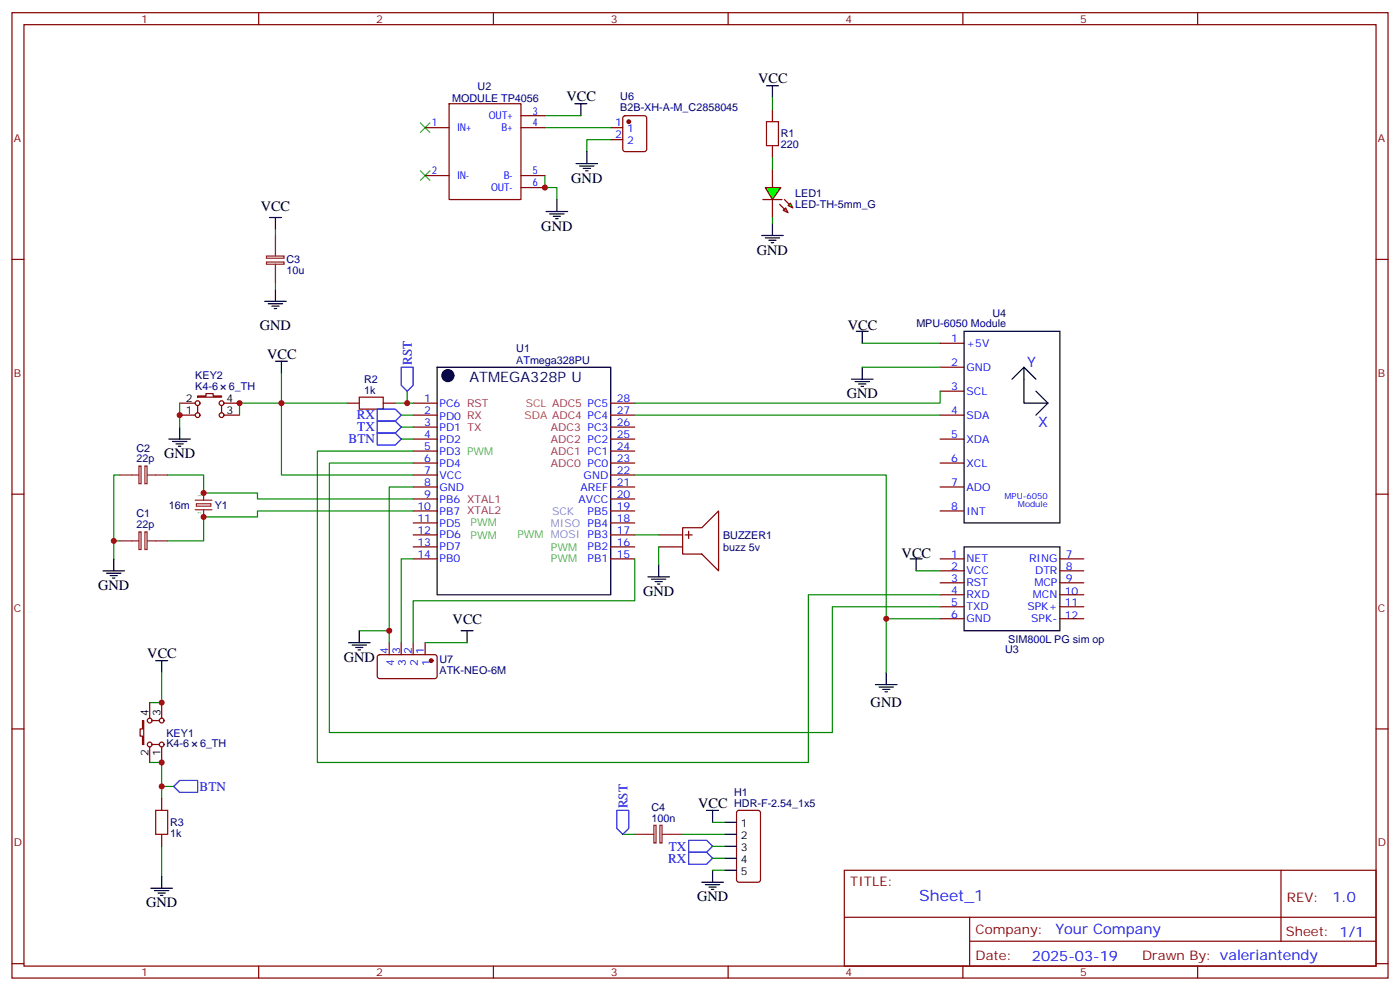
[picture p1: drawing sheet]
<svg xmlns="http://www.w3.org/2000/svg" width="412mm" height="292mm" viewBox="0 0 412 292" stroke-linecap="round" stroke-linejoin="round" font-family="sans-serif">
<g fill="none" stroke="#870000" stroke-width=".35">
<path d="M3.5 3.7h405.4v284.4h-405.4zM7.1 7.3h398.2v277.3h-398.2zM76.2 3.7v3.6M145.3 3.7v3.6M214.5 3.7v3.6M283.6 3.7v3.6M352.8 3.7v3.6M3.5 76.4h3.6M405.3 76.4h3.6M121.7 118.7h7.1M179.9 118.7h7.1M121.7 122.3h7.1"/>
<path d="M121.7 125.8h7.1M121.7 129.3h7.1M121.7 132.9h7.1M121.7 136.4h7.1M121.7 139.9h7.1M179.9 122.3h7.1M179.9 125.8h7.1M179.9 129.3h7.1M179.9 132.9h7.1M179.9 136.4h7.1M179.9 139.9h7.1M3.5 145.6h3.6"/>
<path d="M121.7 143.4h7.1M121.7 147h7.1M121.7 150.5h7.1M121.7 154h7.1M121.7 157.6h7.1M179.9 143.4h7.1M179.9 147h7.1M179.9 150.5h7.1M179.9 154h7.1M179.9 157.6h7.1M405.3 145.6h3.6M121.7 161.1h7.1"/>
<path d="M121.7 164.6h7.1M179.9 161.1h7.1M179.9 164.6h7.1M3.5 214.7h3.6M405.3 214.7h3.6M248.7 256.3h156.6v28.3h-156.6zM377.3 256.4v20.8M248.7 270.2h156.5M285.6 277.2h119.6M285.6 270.2v14.1M3.5 283.8h3.6M76.2 284.6v3.5"/>
<path d="M145.3 284.6v3.5M214.5 284.6v3.5M283.6 284.6v3.5M352.8 284.6v3.5M405.3 283.8h3.6"/>
</g>
<path d="M128.8 108.2h51.1v67h-51.1z" fill="none" stroke="#000" stroke-width=".35"/>
<circle cx="131.9" cy="110.6" r="1.76" fill="#000" stroke="#000" stroke-width=".35"/>
<path d="M57.5 150.1h4.9M57.5 147.3h4.9M57.9 148.4h4.2v.7h-4.2zM60 145.2v2.1M60 150.1v2.2" fill="none" stroke="#8c2424" stroke-width=".35"/>
<g fill="#8c2424">
<circle cx="60" cy="152.3" r=".18"/>
<circle cx="60" cy="145.2" r=".18"/>
</g>
<g fill="none" stroke="#8c2424" stroke-width=".35">
<path d="M78.5 75.4h5.2v.7h-5.2zM78.5 77.2h5.2v.6h-5.2zM81.1 69.4v6M81.1 77.8v5.7M35.3 139.9h5.6M40.9 137.3h.7v5.2h-.7zM42.7 137.3h.6v5.2h-.6zM43.4 139.9h6M35.3 159.3h5.6M40.9 156.7h.7v5.2h-.7zM42.7 156.7h.6v5.2h-.6zM43.4 159.3h6"/>
<path d="M187 245.7h5.6M192.6 243.1h.7v5.2h-.7zM194.4 243.1h.6v5.2h-.6zM195.1 245.7h6"/>
</g>
<g fill="none" stroke="#000" stroke-width=".35">
<path d="M169.3 30.6h3.6M171.1 30.6v3.5M225.8 25.3h3.5M227.5 25.3v3.5M164 58.8v3.5M169.7 48.2h6.3M170.7 48.9h4.3M171.8 49.6h2.1M172.5 50.3h.7M172.9 44.7v3.5M79.4 64.1h3.5M81.1 64.1v3.5"/>
<path d="M160.9 62.3h6.3M161.9 63h4.3M163 63.7h2.1M163.7 64.4h.7M78 88.8h6.3M79 89.5h4.3M80.1 90.2h2.1M80.8 90.9h.7M81.1 85.2v3.6M252.2 97.6h3.6M254 97.6v3.5M284 97.6h28.2v56.4h-28.2z"/>
<path d="M81.1 106.4h3.6M82.9 106.4v3.5M250.8 111.7h6.4M251.9 112.4h4.2M252.9 113.1h2.2M253.6 113.8h.8M254 108.2v3.5M298.1 111.7l3.5-3.5v10.5h7.1M301.6 108.2l3.6 3.5M305.2 115.2l3.5 3.5M308.7 118.7l-3.5 3.6M49.7 129.3h6.4"/>
<path d="M50.8 130h4.2M51.9 130.7h2.1M52.6 131.4h.7M52.9 125.8v3.5M30.3 168.1h6.4M31.4 168.8h4.2M32.5 169.5h2.1M33.2 170.3h.7M33.5 164.6v3.5M190.9 169.9h6.3M191.9 170.6h4.2M193 171.3h2.1"/>
<path d="M193.7 172h.7M194 166.4v3.5M268.1 164.6h3.5M269.9 164.6v3.5M284 161.1h28.2v24.7h-28.2zM102.7 189.3h6.3M103.7 190h4.2M104.8 190.7h2.1M105.5 191.4h.7M105.8 185.8v3.5M135.8 185.8h3.5M137.6 185.8v3.5"/>
<path d="M261.1 198.1v3.5M257.9 201.6h6.3M258.9 202.4h4.3M260 203.1h2.1M260.7 203.8h.7M208.1 238.7h3.6M209.9 238.7v3.5M206.7 259.9h6.4M209.9 256.3v3.6M213.4 242.2h3.6M213.4 245.7h3.6M213.4 249.3h3.6"/>
<path d="M213.4 252.8h3.6M213.4 256.3h3.6M207.8 260.6h4.2M208.8 261.3h2.2M209.5 262h.8"/>
</g>
<g fill="none" stroke="#008700" stroke-width=".35">
<path d="M160.5 37.6h19.4M160.5 34.1h10.6M227.5 28.8v3.5M160.5 51.7v3.5h3.5v3.6M179.9 41.1h-7v3.6M81.1 67.6v1.8M81.1 83.5v1.7M52.9 118.7v7.1M116.4 118.7h5.3M119.9 115.2v3.5M254 101.1h22.9M254 108.2h22.9"/>
<path d="M276.9 115.2v3.5h-89.9M35.3 139.9h-1.8v24.7M49.4 139.9h10.6v5.3h15.8v1.8h45.9M118.2 122.3h3.5M118.2 125.8h3.5M121.7 132.9h-28.2v91.7h144.6v-49.4h38.8M121.7 136.4h-24.7v79.4h148.2v-37.1h31.7M187 139.9h74.1v42.3M187 122.3h89.9M33.5 159.3h1.8M121.7 150.5h-45.9v1.8h-15.8v7h-10.6M121.7 143.4h-7v42.4"/>
<path d="M187 157.6h7M121.7 164.6h-3.5v24.7M187 164.6v12.4h-65.3v12.3M194 161.1v5.3M269.9 168.1h7M105.8 185.8h8.9v3.5M125.2 189.3h12.4M276.9 182.2h-15.8v15.9M183.4 245.7h3.6M201.1 245.7h12.3M209.9 242.2h3.5M209.9 256.3h3.5"/>
<path d="M209.9 249.3h3.5M209.9 252.8h3.5"/>
</g>
<path d="M225.8 35.8h3.5v7.1h-3.5zM105.8 117h7.1v3.5h-7.1z" fill="none" stroke="#a10000" stroke-width=".35"/>
<g fill="none" stroke="#870000" stroke-width=".35">
<path d="M125.2 37.6h7.1M132.3 30.6h21.2v28.2h-21.2zM153.5 37.6h7M153.5 34.1h7M179.9 37.6h3.5M183.7 34.3l.4-.2h5.7l.6 .4 .1 9.5-.5 .6-5.9 .1-.6-.5-.1-9.4zM227.5 32.3v3.5M125.2 51.7h7.1M153.5 51.7h7M153.5 55.2h7M179.9 41.1h3.5M227.5 42.9v3.5"/>
<path d="M227.5 50v5.2M227.5 58.8v5.3M52.9 118.7h4.6M58.2 116.6h2.5v-.7h2.1v.7h2.5v.4h-7.1zM58.2 119.5v2.1M65.3 119.5v2.1M66 118.7h4.6M102.3 118.7h3.5M112.9 118.7h3.5M276.9 101.1h7.1M276.9 108.2h7.1M276.9 115.2h7.1"/>
<path d="M52.9 122.3h4.6M66 122.3h4.6M276.9 122.3h7.1M276.9 129.3h7.1M276.9 136.4h7.1M194 157.6h7.1M201.1 155.4h5.6l5-4.9v17.6l-5-4.9h-5.6zM201.8 157.6h2.1M202.8 156.5v2.1M276.9 143.4h7.1M276.9 150.5h7.1M194 161.1h7.1"/>
<path d="M276.9 164.6h7.1M276.9 168.1h7.1M276.9 171.7h7.1M276.9 175.2h7.1M276.9 178.7h7.1M312.2 164.6h7.1M312.2 168.1h7.1M312.2 171.7h7.1M312.2 175.2h7.1M312.2 178.7h7.1M111.4 193l.4-.2 16.5 .1 .5 .6-.1 6-.6 .4-16.5-.1-.5-.6v-5.7zM114.7 189.3v3.5"/>
<path d="M118.2 189.3v3.5M121.7 189.3v3.5M125.2 189.3v3.5M276.9 182.2h7.1M312.2 182.2h7.1M217.2 238.9l.5-.2h5.6l.7 .4v20.1l-.4 .6-5.9 .1-.7-.5v-20z"/>
<circle cx="58.2" cy="118.7" r=".71"/>
<circle cx="65.3" cy="118.7" r=".71"/>
<circle cx="58.2" cy="122.3" r=".71"/>
<circle cx="65.3" cy="122.3" r=".71"/>
</g>
<path d="M118.2 108.2h3.5v5.3l-1.8 1.7-1.7-1.7zM111.1 120.5h5.3l1.8 1.8-1.8 1.7h-5.3zM111.1 124h5.3l1.8 1.8-1.8 1.8h-5.3zM181.7 238.7h3.5v5.3l-1.8 1.7-1.7-1.7zM202.8 247.5h5.3l1.8 1.8-1.8 1.7h-5.3zM202.8 251h5.3l1.8 1.8-1.8 1.8h-5.3z" fill="none" stroke="#00f" stroke-width=".35"/>
<g fill="#870000" stroke="#870000" stroke-width=".35">
<circle cx="185.2" cy="35.8" r=".53"/>
<circle cx="127" cy="194.6" r=".53"/>
</g>
<path d="M123.8 36.2l2.8 2.8M126.6 36.2l-2.8 2.8M123.8 50.3l2.8 2.8M126.6 50.3l-2.8 2.8" fill="none" stroke="#3c3" stroke-width=".35"/>
<g fill="#0f0" stroke="#870000" stroke-width=".35">
<path d="M230.7 61.9l.7-.7 .7 1.5z"/>
<path d="M232.1 60.5l.7-.7 .7 1.4z"/>
</g>
<g fill="#870000" stroke="#870000" stroke-width=".35">
<path d="M229.7 60.2l1.4 1.4z"/>
<path d="M231.1 58.8l1.4 1.4z"/>
</g>
<path d="M224.7 58.8h5.7z" fill="#f00" stroke="#870000" stroke-width=".35"/>
<path d="M225.4 55.2h4.6l-2.5 3.6z" fill="#0f0" stroke="#870000" stroke-width=".35"/>
<path d="M227.5 46.4v3.6M227.5 64.1v1.7M82.9 109.9v8.8h19.4M70.6 122.3v-3.6h12.3v21.2h38.8M118.2 129.3h3.5M47.6 198.1v8.8h-3.5M44.1 224.6h3.5v10.6M47.6 231.6h3.6M47.6 249.3v8.8" fill="none" stroke="#008700" stroke-width=".35"/>
<path d="M224.4 69.4h6.3M225.4 70.1h4.3M226.5 70.8h2.1M227.2 71.5h.7M227.5 65.8v3.6M45.9 194.6h3.5M47.6 194.6v3.5M47.6 258.1v3.5M44.4 261.6h6.4M45.5 262.3h4.2M46.6 263h2.1M47.3 263.7h.7" fill="none" stroke="#000" stroke-width=".35"/>
<path d="M111.1 127.6h5.3l1.8 1.7-1.8 1.8h-5.3zM51.2 231.6l1.7-1.7h5.3v3.5h-5.3z" fill="none" stroke="#00f" stroke-width=".35"/>
<path d="M45.9 238.7h3.5v7h-3.5z" fill="none" stroke="#a10000" stroke-width=".35"/>
<g fill="none" stroke="#870000" stroke-width=".35">
<path d="M42 212.2h.3v7.1h-.3v-2.5h-.7v-2.1h.7zM44.1 206.9v4.6M44.1 220v4.6M44.8 212.2h2.1M44.8 219.3h2.1M47.6 206.9v4.6M47.6 220v4.6M47.6 235.2v3.5M47.6 245.7v3.6"/>
<circle cx="44.1" cy="219.3" r=".71"/>
<circle cx="44.1" cy="212.2" r=".71"/>
<circle cx="47.6" cy="219.3" r=".71"/>
<circle cx="47.6" cy="212.2" r=".71"/>
</g>
<g fill="#c00">
<circle cx="52.9" cy="122.3" r=".88"/>
<circle cx="119.9" cy="118.7" r=".88"/>
<circle cx="160.5" cy="55.2" r=".88"/>
<circle cx="60" cy="152.3" r=".88"/>
<circle cx="60" cy="145.2" r=".88"/>
<circle cx="33.5" cy="159.3" r=".88"/>
<circle cx="114.7" cy="185.8" r=".88"/>
<circle cx="261.1" cy="182.2" r=".88"/>
<circle cx="82.9" cy="118.7" r=".88"/>
<circle cx="70.6" cy="118.7" r=".88"/>
<circle cx="47.6" cy="224.6" r=".88"/>
<circle cx="47.6" cy="206.9" r=".88"/>
<circle cx="47.6" cy="231.6" r=".88"/>
</g>
<text font-size="4.6" fill="#00f" x="270.8" y="265.4">Sheet_1</text>
<g font-size="4.2">
<text x="166.9" y="29.8">VCC</text>
<text x="223.3" y="24.6">VCC</text>
<text x="168.3" y="53.8">GND</text>
<text x="76.8" y="62">VCC</text>
<text x="159.5" y="67.9">GND</text>
<text x="223" y="75">GND</text>
<text x="76.6" y="97.2">GND</text>
<text x="249.7" y="97.2">VCC</text>
<text x="78.7" y="105.7">VCC</text>
<text x="249.4" y="117.3">GND</text>
<text x="48.3" y="135">GND</text>
<text x="265.6" y="164.3">VCC</text>
<text x="28.9" y="173.8">GND</text>
<text x="189.4" y="175.5">GND</text>
<text x="133.3" y="183.7">VCC</text>
<text x="43.4" y="193.9">VCC</text>
<text x="101.2" y="194.9">GND</text>
<text x="256.5" y="208.4">GND</text>
<text x="205.7" y="238">VCC</text>
<text x="43" y="267.3">GND</text>
<text x="205.3" y="265.5">GND</text>
</g>
<text font-size="4.2" fill="#006" x="138.3" y="112.5">ATMEGA328P U</text>
<g font-size="4.2" fill="#00f">
<text x="302.5" y="108.2">Y</text>
<text x="305.8" y="125.8">X</text>
<text x="392.5" y="265.6">1.0</text>
<text x="310.9" y="275.2">Your Company</text>
<text x="304" y="283">2025-03-19</text>
</g>
<g font-size="3.9" fill="#00f">
<text x="121.3" y="107.6" transform="rotate(-90 121.3 107.6)">RST</text>
<text x="105.1" y="123.5">RX</text>
<text x="102.7" y="130.6">BTN</text>
<text x="105.3" y="127">TX</text>
<text x="58.8" y="233">BTN</text>
<text x="184.8" y="238.1" transform="rotate(-90 184.8 238.1)">RST</text>
<text x="197" y="250.5">TX</text>
<text x="196.8" y="254">RX</text>
</g>
<g font-size="3.9" fill="#800">
<text x="250.5" y="260.9">TITLE:</text>
<text x="379.1" y="265.6">REV:</text>
<text x="287.4" y="275.1">Company:</text>
<text x="378.7" y="275.7">Sheet: 1/1</text>
<text x="287.4" y="282.8">Date:</text>
<text x="336.4" y="282.9">Drawn By: valeriantendy</text>
</g>
<g font-size="3.2" fill="#800">
<text x="41.6" y="6.7">1</text>
<text x="110.8" y="6.7">2</text>
<text x="179.9" y="6.7">3</text>
<text x="249.1" y="6.7">4</text>
<text x="318.2" y="6.7">5</text>
<text x="4.1" y="41.8">A</text>
<text x="405.9" y="41.8">A</text>
<text x="4.1" y="111">B</text>
<text x="405.9" y="111">B</text>
<text x="4.1" y="180.1">C</text>
<text x="405.9" y="180.1">C</text>
<text x="4.1" y="249.3">D</text>
<text x="405.9" y="249.3">D</text>
<text x="41.6" y="287.5">1</text>
<text x="110.8" y="287.5">2</text>
<text x="179.9" y="287.5">3</text>
<text x="249.1" y="287.5">4</text>
<text x="318.2" y="287.5">5</text>
</g>
<g font-size="3.2" fill="#000080">
<text x="133.2" y="29.9">MODULE TP4056</text>
<text x="140.7" y="26.5">U2</text>
<text x="182.7" y="29.6">U6</text>
<text x="182.7" y="32.8">B2B-XH-A-M_C2858045</text>
<text x="230" y="40.5">R1</text>
<text x="230" y="43.7">220</text>
<text x="234.2" y="58.2">LED1</text>
<text x="234.2" y="61.4">LED-TH-5mm_G</text>
<text x="84.4" y="77.6">C3</text>
<text x="84.4" y="80.8">10u</text>
<text x="292.3" y="93.3">U4</text>
<text x="269.9" y="96.3">MPU-6050 Module</text>
<text x="152.1" y="107.1">ATmega328PU</text>
<text x="152.1" y="103.8">U1</text>
<text x="57.5" y="111.7">KEY2</text>
<text x="107.3" y="112.7">R2</text>
<text x="57.5" y="114.9">K4-6</text>
<text x="67.4" y="114.9">6_TH</text>
<text x="107.3" y="115.9">1k</text>
<text x="40.2" y="136.2">22p</text>
<text x="40.2" y="133">C2</text>
<text x="49.7" y="149.9">16m</text>
<text x="63.3" y="149.9">Y1</text>
<text x="40.2" y="155.6">22p</text>
<text x="40.2" y="152.4">C1</text>
<text x="213" y="158.7">BUZZER1</text>
<text x="213" y="162.2">buzz 5v</text>
<text x="297" y="189.3">SIM800L PG sim op</text>
<text x="129.5" y="195.4">U7</text>
<text x="296.1" y="192.3">U3</text>
<text x="129.5" y="198.5">ATK-NEO-6M</text>
<text x="49" y="220">K4-6</text>
<text x="49" y="217">KEY1</text>
<text x="58.9" y="220">6_TH</text>
<text x="191.9" y="238.8">C4</text>
<text x="216.3" y="237.6">HDR-F-2.54_1x5</text>
<text x="216.3" y="234.6">H1</text>
<text x="50.1" y="243.3">R3</text>
<text x="191.9" y="242">100n</text>
<text x="50.1" y="246.5">1k</text>
</g>
<g font-size="3.2" fill="#00f">
<text x="144" y="35.1">OUT+</text>
<text x="157" y="33.7">3</text>
<text x="127.3" y="37.3">1</text>
<text x="134.8" y="38.7">IN+</text>
<text x="147.7" y="38.7">B+</text>
<text x="157" y="37.3">4</text>
<text x="181.3" y="37.3">1</text>
<text x="181.3" y="40.8">2</text>
<text x="184.7" y="39">1</text>
<text x="184.7" y="42.5">2</text>
<text x="127.3" y="51.4">2</text>
<text x="134.8" y="52.8">IN-</text>
<text x="148.4" y="52.8">B-</text>
<text x="157" y="51.4">5</text>
<text x="144.6" y="56.3">OUT-</text>
<text x="157" y="54.9">6</text>
<text x="280.2" y="100.8">1</text>
<text x="280.2" y="107.8">2</text>
<text x="284.7" y="102.2">+5V</text>
<text x="284.7" y="109.2">GND</text>
<text x="125" y="118.4">1</text>
<text x="129.5" y="119.8">PC6 RST</text>
<text x="181.7" y="118.4">28</text>
<text x="280.2" y="114.9">3</text>
<text x="284.7" y="116.3">SCL</text>
<text x="125" y="121.9">2</text>
<text x="125" y="125.4">3</text>
<text x="129.5" y="123.7">PD0 RX</text>
<text x="181.7" y="125.4">26</text>
<text x="181.7" y="121.9">27</text>
<text x="280.2" y="121.9">4</text>
<text x="284.7" y="123.3">SDA</text>
<text x="125" y="129">4</text>
<text x="129.5" y="126.9">PD1 TX</text>
<text x="129.5" y="130.4">PD2</text>
<text x="181.7" y="129">25</text>
<text x="280.2" y="129">5</text>
<text x="284.7" y="130.4">XDA</text>
<text x="125" y="132.5">5</text>
<text x="125" y="136">6</text>
<text x="129.5" y="133.9">PD3 PWM</text>
<text x="129.5" y="137.4">PD4</text>
<text x="181.7" y="136">23</text>
<text x="181.7" y="132.5">24</text>
<text x="280.2" y="136">6</text>
<text x="284.7" y="137.4">XCL</text>
<text x="125" y="139.6">7</text>
<text x="125" y="143.1">8</text>
<text x="129.5" y="141">VCC</text>
<text x="171.9" y="141">GND</text>
<text x="181.7" y="143.1">21</text>
<text x="181.7" y="139.6">22</text>
<text x="280.2" y="143.1">7</text>
<text x="125" y="146.6">9</text>
<text x="129.5" y="144.5">GND</text>
<text x="129.5" y="148">PB6 XTAL1</text>
<text x="170.4" y="148">AVCC</text>
<text x="171" y="144.5">AREF</text>
<text x="181.7" y="146.6">20</text>
<text x="284.7" y="144.5">ADO</text>
<text x="123" y="150.1">10</text>
<text x="123" y="153.7">11</text>
<text x="129.5" y="151.6">PB7 XTAL2</text>
<text x="129.5" y="155.1">PD5</text>
<text x="173.1" y="151.6">PB5</text>
<text x="181.7" y="153.7">18</text>
<text x="181.7" y="150.1">19</text>
<text x="280.2" y="150.1">8</text>
<text x="284.7" y="151.6">INT</text>
<text x="123" y="157.2">12</text>
<text x="123" y="160.7">13</text>
<text x="129.5" y="158.6">PD6</text>
<text x="181.7" y="160.7">16</text>
<text x="181.7" y="157.2">17</text>
<text x="123" y="164.3">14</text>
<text x="129.5" y="162.1">PD7</text>
<text x="129.5" y="165.7">PB0</text>
<text x="173.1" y="165.7">PB1</text>
<text x="173.1" y="162.1">PB2</text>
<text x="181.7" y="164.3">15</text>
<text x="280.2" y="164.3">1</text>
<text x="280.2" y="167.8">2</text>
<text x="284.7" y="165.7">NET</text>
<text x="303.1" y="165.7">RING</text>
<text x="314" y="164.3">7</text>
<text x="314" y="167.8">8</text>
<text x="280.2" y="171.3">3</text>
<text x="284.7" y="169.2">VCC</text>
<text x="284.7" y="172.7">RST</text>
<text x="304.7" y="172.7">MCP</text>
<text x="304.9" y="169.2">DTR</text>
<text x="314" y="171.3">9</text>
<text x="280.2" y="174.8">4</text>
<text x="280.2" y="178.4">5</text>
<text x="284.7" y="176.2">RXD</text>
<text x="284.7" y="179.8">TXD</text>
<text x="302.6" y="179.8">SPK+</text>
<text x="304.2" y="176.2">MCN</text>
<text x="313.6" y="175.2">10</text>
<text x="313.6" y="178.4">11</text>
<text x="280.2" y="181.9">6</text>
<text x="284.7" y="183.3">GND</text>
<text x="303.8" y="183.3">SPK-</text>
<text x="313.6" y="182.2">12</text>
<text x="114.3" y="192.7" transform="rotate(-90 114.3 192.7)">4</text>
<text x="116.1" y="196.2" transform="rotate(-90 116.1 196.2)">4</text>
<text x="117.8" y="192.7" transform="rotate(-90 117.8 192.7)">3</text>
<text x="119.6" y="196.2" transform="rotate(-90 119.6 196.2)">3</text>
<text x="121.4" y="192.7" transform="rotate(-90 121.4 192.7)">2</text>
<text x="123.1" y="196.2" transform="rotate(-90 123.1 196.2)">2</text>
<text x="124.9" y="192.7" transform="rotate(-90 124.9 192.7)">1</text>
<text x="126.6" y="196.2" transform="rotate(-90 126.6 196.2)">1</text>
</g>
<g font-size="3.2">
<text x="54.8" y="118.4">2</text>
<text x="66.7" y="118.4">4</text>
<text x="54.8" y="121.9">1</text>
<text x="66.7" y="121.9">3</text>
<text x="43.7" y="210.8" transform="rotate(-90 43.7 210.8)">4</text>
<text x="47.3" y="210.8" transform="rotate(-90 47.3 210.8)">3</text>
<text x="43.7" y="222.7" transform="rotate(-90 43.7 222.7)">2</text>
<text x="47.3" y="222.7" transform="rotate(-90 47.3 222.7)">1</text>
<text x="218.3" y="243.6">1</text>
<text x="218.3" y="247.2">2</text>
<text x="218.3" y="250.7">3</text>
<text x="218.3" y="254.2">4</text>
<text x="218.3" y="257.7">5</text>
</g>
<g font-size="3.2" fill="#f60">
<text x="154.9" y="119.8">SCL ADC5 PC5</text>
<text x="154.5" y="123.5">SDA ADC4 PC4</text>
</g>
<g font-size="3.2" fill="#906">
<text x="162.3" y="130.4">ADC2 PC2</text>
<text x="162.3" y="126.9">ADC3 PC3</text>
<text x="162.3" y="137.6">ADC0 PC0</text>
<text x="162.3" y="133.9">ADC1 PC1</text>
</g>
<g font-size="3.2" fill="#693">
<text x="138.6" y="154.9">PWM</text>
<text x="138.6" y="158.8">PWM</text>
<text x="152.4" y="158.4">PWM MOSI PB3</text>
<text x="162.3" y="162.3">PWM</text>
<text x="162.3" y="165.7">PWM</text>
</g>
<g font-size="3.2" fill="#69c">
<text x="162.3" y="155.2">MISO PB4</text>
<text x="162.6" y="151.7">SCK</text>
</g>
<g font-size="2.5" fill="#00f">
<text x="295.9" y="147">MPU-6050</text>
<text x="299.9" y="149.4">Module</text>
</g>
<g font-size="1.4" fill="#238d23">
<text x="59.3" y="146.4" transform="rotate(-90 59.3 146.4)">1</text>
<text x="59.3" y="151.3" transform="rotate(-90 59.3 151.3)">2</text>
</g>
</svg>
